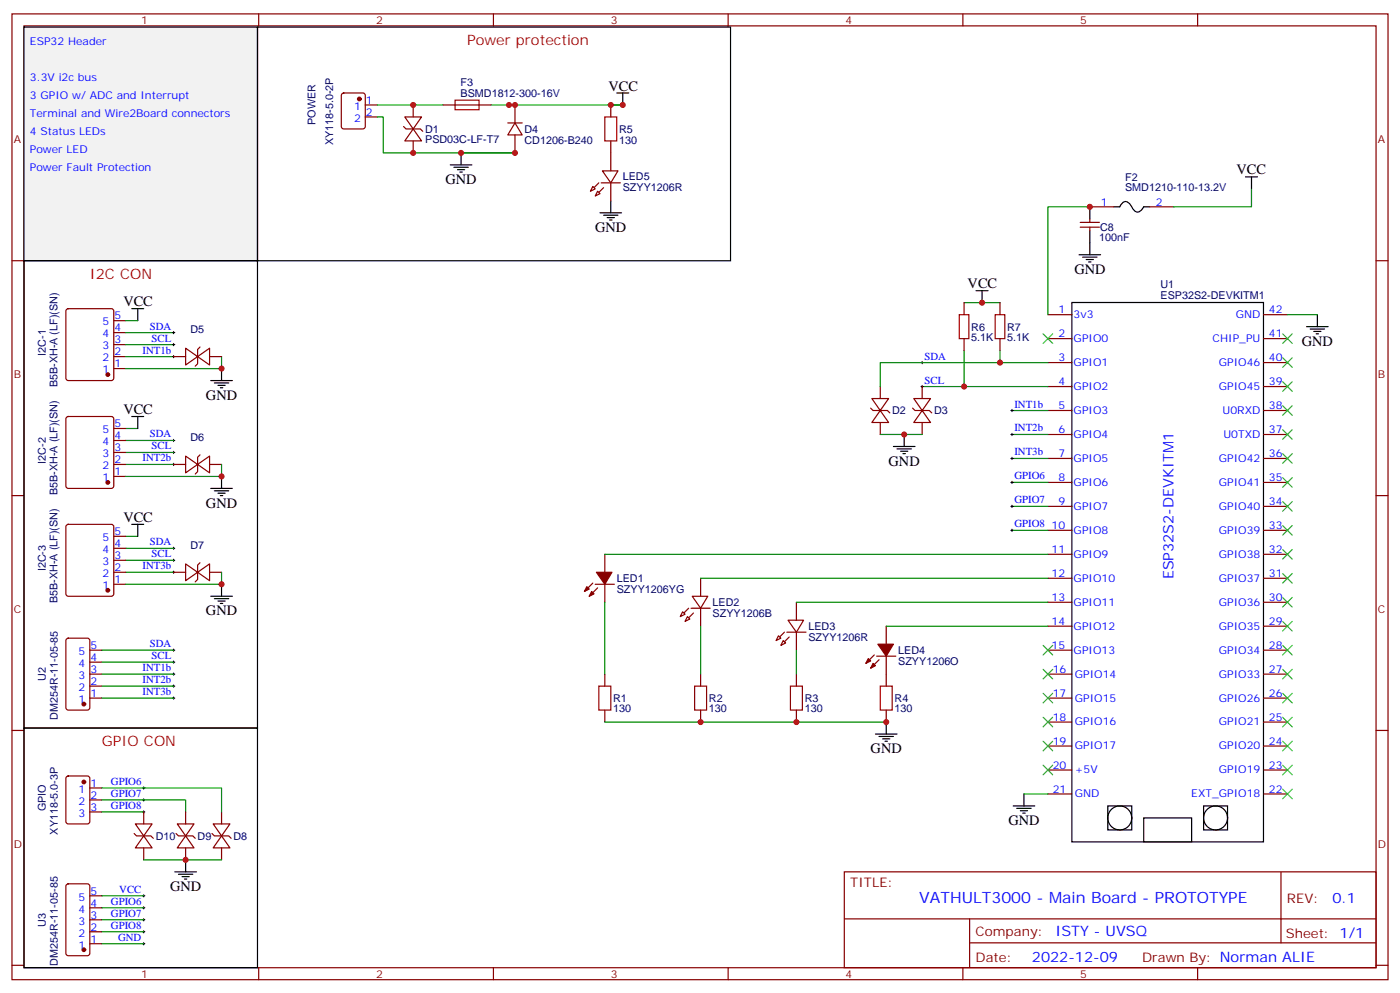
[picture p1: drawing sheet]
<svg xmlns="http://www.w3.org/2000/svg" width="412mm" height="292mm" viewBox="0 0 412 292" stroke-linecap="round" stroke-linejoin="round" font-family="sans-serif">
<g fill="none" stroke="#870000" stroke-width=".35">
<path d="M3.5 4.1h405.4v284.3h-405.4zM7.1 7.6h398.2v277.3h-398.2zM76.2 4.1v3.5M145.3 4.1v3.5M214.5 4.1v3.5M283.6 4.1v3.5M352.8 4.1v3.5M3.5 76.8h3.6M405.3 76.8h3.6M3.5 145.9h3.6M405.3 145.9h3.6M3.5 215.1h3.6"/>
<path d="M405.3 215.1h3.6M248.7 256.7h156.6v28.2h-156.6zM377.3 256.7v20.9M248.7 270.5h156.5M285.6 277.6h119.6M285.6 270.5v14.1M3.5 284.2h3.6M76.2 284.9v3.5M145.3 284.9v3.5M214.5 284.9v3.5M283.6 284.9v3.5M352.8 284.9v3.5"/>
<path d="M405.3 284.2h3.6"/>
</g>
<path d="M7.1 8h68.7v68.8h-68.7z" fill="#f2f2f2" stroke="#000" stroke-width=".35"/>
<g fill="none" stroke="#000" stroke-width=".35">
<path d="M321 60.9v3.5M321 67.9v3.6M315.7 89.1h56.5v158.8h-56.5zM326.3 237.3h7.1v7h-7.1zM354.5 237.3h7.1v7h-7.1zM336.9 240.8h14.1v7.1h-14.1z"/>
<circle cx="329.8" cy="240.8" r="3.5"/>
<circle cx="358.1" cy="240.8" r="3.5"/>
</g>
<g fill="none" stroke="#870000" stroke-width=".35">
<path d="M318.2 66.9h5.6M318.2 65.5h5.6M321 64.4v1.1M321 66.9v1M308.7 99.7h7M308.7 92.6h7M372.2 99.7h7M372.2 92.6h7M308.7 113.8h7M308.7 106.8h7M372.2 113.8h7M372.2 106.8h7"/>
<path d="M308.7 135h7M308.7 127.9h7M308.7 120.9h7M372.2 135h7M372.2 127.9h7M372.2 120.9h7M308.7 156.1h7M308.7 149.1h7M308.7 142h7M372.2 156.1h7M372.2 149.1h7M372.2 142h7"/>
<path d="M174.6 171.7l-2.4 2.4M175.3 172h5.7M176 173.1l-2.4 2.4M178.2 163.2v5.3M178.2 172v5.3M308.7 177.3h7M308.7 170.3h7M308.7 163.2h7M372.2 177.3h7M372.2 170.3h7M372.2 163.2h7M308.7 191.4h7"/>
<path d="M308.7 184.4h7M308.7 198.5h7M372.2 191.4h7M372.2 184.4h7M372.2 198.5h7M308.7 205.5h7M308.7 212.6h7M308.7 219.6h7M372.2 205.5h7M372.2 212.6h7M372.2 219.6h7M308.7 226.7h7"/>
<path d="M308.7 233.8h7M372.2 226.7h7M372.2 233.8h7"/>
</g>
<g fill="#870000" stroke="#870000" stroke-width=".35">
<path d="M174.3 174.1l.7 .7-1.4 .7z"/>
<path d="M172.9 172.7l.7 .7-1.4 .7z"/>
<path d="M175.7 168.5h4.6l-2.1 3.5z"/>
</g>
<path d="M232.1 182.6h4.6l-2.1 3.5z" fill="#fff" stroke="#870000" stroke-width=".35"/>
<path d="M231.8 186.1h5.6z" fill="#f00" stroke="#870000" stroke-width=".35"/>
<g fill="#870000" stroke="#870000" stroke-width=".35">
<path d="M231.1 186.1l-1.4 1.4z"/>
<path d="M232.5 187.5l-1.4 1.4z"/>
</g>
<g fill="#fff" stroke="#870000" stroke-width=".35">
<path d="M229.3 187.2l.7 .7-1.4 .7z"/>
<path d="M230.7 188.6l.7 .7-1.4 .7z"/>
</g>
<path d="M234.6 177.3v5.3M234.6 186.1v5.3" fill="none" stroke="#870000" stroke-width=".35"/>
<path d="M203.9 175.5h4.6l-2.1 3.6z" fill="#fff" stroke="#870000" stroke-width=".35"/>
<path d="M203.6 179.1h5.6z" fill="#f00" stroke="#870000" stroke-width=".35"/>
<g fill="#870000" stroke="#870000" stroke-width=".35">
<path d="M202.8 179.1l-1.4 1.4z"/>
<path d="M204.3 180.5l-1.5 1.4z"/>
</g>
<g fill="#fff" stroke="#870000" stroke-width=".35">
<path d="M201.1 180.1l.7 .7-1.4 .7z"/>
<path d="M202.5 181.5l.7 .7-1.4 .8z"/>
</g>
<g fill="none" stroke="#870000" stroke-width=".35">
<path d="M100.8 27.6l.4-.2h5.7l.6 .4 .1 9.5-.5 .6-5.9 .1-.6-.5-.1-9.4zM107.6 30.9h3.5M107.6 34.4h3.5M149.6 36.2h4.2M151.7 36.2l2.1 3.5h-4.2zM151.7 30.9v5.3M151.7 39.7v5.3M179.9 30.9v3.5M179.9 41.5v3.5M19.6 91.1l.5-.2h12.7l.7 .4v20l-.4 .7h-13l-.6-.4-.1-20zM33.5 97.9h3.5M33.5 94.4h3.5"/>
<path d="M33.5 108.5h3.5M33.5 105h3.5M33.5 101.5h3.5M19.6 122.8l.5-.2h12.7l.7 .5v20l-.4 .6-13 .1-.6-.5-.1-20zM33.5 136.7h3.5M33.5 133.2h3.5M33.5 129.7h3.5M33.5 126.2h3.5M19.6 154.6l.5-.2h12.7l.7 .4v20l-.4 .7h-13l-.6-.4-.1-20zM33.5 140.3h3.5M33.5 157.9h3.5M33.5 172h3.5"/>
<path d="M33.5 168.5h3.5M33.5 165h3.5M33.5 161.4h3.5M206.4 170.3v5.2M206.4 179.1v5.3M178.2 198.5v3.5M206.4 198.5v3.5M234.6 198.5v3.5M257.5 192.8l-2.4 2.5M258.2 193.2h5.7M258.9 194.2l-2.4 2.5M261.1 184.4v5.3"/>
<path d="M261.1 193.2v8.8M178.2 209.1v3.5M206.4 209.1v3.5M234.6 209.1v3.5M261.1 209.1v3.5M19.6 228.7l.5-.2h5.7l.6 .4 .1 13-.5 .6-5.9 .1-.6-.5-.1-12.9zM26.5 232h3.5M26.5 235.5h3.5M26.5 239h3.5"/>
</g>
<g fill="#870000" stroke="#870000" stroke-width=".35">
<path d="M258.6 189.7h4.6l-2.1 3.5z"/>
<path d="M255.8 193.9l.7 .7-1.4 .7z"/>
<path d="M257.2 195.3l.7 .7-1.4 .7z"/>
<circle cx="31.7" cy="110.3" r=".53"/>
<circle cx="24.7" cy="230.2" r=".53"/>
<circle cx="105.8" cy="29.1" r=".53"/>
<circle cx="31.7" cy="142" r=".53"/>
<circle cx="31.7" cy="173.8" r=".53"/>
</g>
<path d="M178.2 34.4h3.5v7.1h-3.5zM176.4 202h3.5v7.1h-3.5zM204.6 202h3.5v7.1h-3.5zM232.8 202h3.6v7.1h-3.6zM259.3 202h3.5v7.1h-3.5z" fill="none" stroke="#a10000" stroke-width=".35"/>
<g fill="none" stroke="#000" stroke-width=".35">
<path d="M181.7 27.4h3.5M183.4 27.4v3.5M132.6 48.5h6.4M133.7 49.2h4.2M134.8 50h2.1M135.5 50.7h.7M135.8 45v3.5M179.9 59.1v3.6M366.9 52.1h3.5M368.7 52.1v3.5M176.7 62.7h6.4M177.8 63.4h4.2"/>
<path d="M178.9 64.1h2.1M179.6 64.8h.7M317.9 75h6.3M318.9 75.7h4.2M320 76.4h2.1M320.7 77.1h.7M321 71.5v3.5M38.8 90.9h3.5M40.6 90.9v3.5M287.5 85.6h3.5M289.3 85.6v3.5M62.1 112h6.3"/>
<path d="M63.1 112.7h4.3M64.2 113.5h2.1M64.9 114.2h.7M65.3 108.5v3.5M38.8 122.6h3.5M40.6 122.6v3.6M38.8 154.4h3.5M40.6 154.4v3.5M62.1 143.8h6.3M63.1 144.5h4.3M64.2 145.2h2.1M64.9 145.9h.7"/>
<path d="M65.3 140.3v3.5M62.1 175.5h6.3M63.1 176.2h4.3M64.2 177h2.1M64.9 177.7h.7M65.3 172v3.5M7.1 214.3h68.7v70.6h-68.7z"/>
</g>
<g fill="none" stroke="#008700" stroke-width=".35">
<path d="M111.1 34.4h1.8v10.6h38.8M144.6 30.9h38.8h-3.5M37 94.4h3.6M37 97.9h14.2M284 89.1h10.6M37 101.5h14.2M37 105h14.2M65.3 105v3.5h-28.3M271.6 113.8h37.1M284 103.2v10.6M294.6 103.2v3.6M37 136.7h14.2"/>
<path d="M37 133.2h14.2M37 129.7h14.2M37 126.2h3.6M298.1 120.9h10.6M298.1 127.9h10.6M298.1 135h10.6M37 157.9h3.6M298.1 142h10.6M298.1 149.1h10.6M298.1 156.1h10.6M37 168.5h14.2M37 165h14.2"/>
<path d="M37 161.4h14.2M30 235.5h24.7v3.5M30 239h12.3"/>
</g>
<g fill="none" stroke="#000" stroke-width=".29">
<path d="M50.8 97.9h.7M51.2 97.6v.7M50.8 101.5h.7M50.8 105h.7M51.2 101.1v.7M51.2 104.6v.7M271.3 106.8h.7M271.3 113.8h.7M271.6 106.4v.7M271.6 113.5v.7M50.8 136.7h.7M50.8 133.2h.7"/>
<path d="M50.8 129.7h.7M51.2 129.3v.7M51.2 132.9v.7M51.2 136.4v.7M297.7 120.9h.7M297.7 127.9h.7M297.7 135h.7M298.1 120.5v.7M298.1 127.6v.7M298.1 134.6v.7M297.7 142h.7M297.7 149.1h.7"/>
<path d="M297.7 156.1h.7M298.1 141.7v.7M298.1 148.7v.7M298.1 155.8v.7M50.8 168.5h.7M50.8 165h.7M50.8 161.4h.7M51.2 161.1v.7M51.2 164.6v.7M51.2 168.1v.7M42 239h.7M42 235.5h.7"/>
<path d="M42 232h.7M42.3 231.6v.7M42.3 235.2v.7M42.3 238.7v.7"/>
</g>
<path d="M177.4 50.3h4.6l-2.1 3.5z" fill="#fff" stroke="#870000" stroke-width=".35"/>
<path d="M177.1 53.8h5.6z" fill="#f00" stroke="#870000" stroke-width=".35"/>
<g fill="#870000" stroke="#870000" stroke-width=".35">
<path d="M176.4 53.8l-1.4 1.4z"/>
<path d="M177.8 55.2l-1.4 1.5z"/>
</g>
<g fill="#fff" stroke="#870000" stroke-width=".35">
<path d="M174.6 54.9l.7 .7-1.4 .7z"/>
<path d="M176 56.3l.7 .7-1.4 .7z"/>
</g>
<g fill="none" stroke="#870000" stroke-width=".35">
<path d="M118.9 37.3l.7 .7h4.2l.7 .7M119.2 34.4h5l-2.5 3.6zM121.7 38l2.5 3.5h-5zM121.7 30.9v3.5M130.5 30.9h14.1M121.7 41.5v3.5M179.9 45v5.3M179.9 53.8v5.3M321 60.9h7.1M338.7 60.9h7M284 89.1v3.5M284 99.7v3.5"/>
<path d="M294.6 89.1v3.5M294.6 99.7v3.5M51.2 105h3.5M54.7 102.5l3.5 2.5-3.5 2.5zM58.2 105l3.5-2.5v5zM58.9 102.2l-.7 .7v4.2l-.7 .7M61.7 105h3.6M256.8 117.3h5l-2.5 3.6zM259.3 113.8v3.5M269.2 117.3h4.9l-2.5 3.6zM271.6 113.8v3.5M51.2 136.7h3.5"/>
<path d="M54.7 134.3l3.5 2.4-3.5 2.5zM58.2 136.7l3.5-2.4v4.9zM58.9 133.9l-.7 .7v4.3l-.7 .7M61.7 136.7h3.6M256.5 120.2l.7 .7h4.2l.7 .7M259.3 120.9l2.5 3.5h-5zM259.3 124.4v3.5M268.8 120.2l.7 .7h4.3l.7 .7M271.6 120.9l2.5 3.5h-4.9zM271.6 124.4v3.5M51.2 168.5h3.5M54.7 166l3.5 2.5-3.5 2.5z"/>
<path d="M58.2 168.5l3.5-2.5v5zM58.9 165.7l-.7 .7v4.2l-.7 .7M61.7 168.5h3.6M19.6 188.1l.5-.2h5.7l.6 .4 .1 20.1-.5 .6-5.9 .1-.6-.5-.1-20zM26.5 198.5h3.5M26.5 194.9h3.5M26.5 191.4h3.5M26.5 205.5h3.5M26.5 202h3.5M42.3 239v3.6M54.7 239v3.6M65.3 239v3.6"/>
<path d="M39.5 245.4l.7 .7h4.2l.8 .7M39.9 242.6h4.9l-2.5 3.5zM42.3 246.1l2.5 3.5h-4.9zM42.3 249.6v3.6M51.9 245.4l.7 .7h4.2l.7 .7M52.2 242.6h4.9l-2.4 3.5zM54.7 246.1l2.4 3.5h-4.9zM54.7 249.6v3.6M62.4 245.4l.7 .7h4.3l.7 .7M62.8 242.6h4.9l-2.4 3.5zM65.3 246.1l2.4 3.5h-4.9zM65.3 249.6v3.6"/>
<path d="M19.6 260.4l.5-.2h5.7l.6 .4 .1 20.1-.5 .6-5.9 .1-.6-.5-.1-20zM26.5 277.8h3.5M26.5 274.3h3.5M26.5 270.8h3.5M26.5 267.3h3.5M26.5 263.7h3.5"/>
</g>
<g fill="none" stroke="#008700" stroke-width=".35">
<path d="M111.1 30.9h19.4M149.9 30.9h1.8M135.8 45h15.9M368.7 55.6v5.3h-23M321 60.9h-12.3v31.7M379.2 92.6h8.9M308.7 106.8h-49.4v7M65.3 136.7v3.6h-28.3M259.3 127.9h12.3M65.3 168.5v3.5h-28.3M178.2 177.3v21.2M178.2 163.2h130.5"/>
<path d="M206.4 170.3h102.3M234.6 177.3h74.1M30 191.4h21.2M30 194.9h21.2M30 198.5h21.2M206.4 184.4v14.1M234.6 191.4v7.1M261.1 184.4h47.6M30 202h21.2M30 205.5h21.2M178.2 212.6h82.9M30 232h35.3v7"/>
<path d="M301.6 233.8h7.1M42.3 253.2h23M30 277.8h12.3M30 274.3h12.3M30 270.8h12.3M30 267.3h12.3M30 263.7h12.3"/>
</g>
<g fill="none" stroke="#000" stroke-width=".35">
<path d="M75.8 8h139.4v68.8h-139.4zM7.1 76.8h68.7v137.5h-68.7zM328.1 60.9h1.7l.6-.9a1.56 1.56 0 0 1 2.7 .5l.2 .3a2.13 2.13 0 0 0 2.3 1.5l1.3-1.4h1.8M384.9 96.2h6.3M385.9 96.9h4.3M387 97.6h2.1M387.7 98.3h.7M388.1 92.6v3.6M263.2 131.4h6.3M264.2 132.2h4.3M265.3 132.9h2.1M266 133.6h.7"/>
<path d="M266.3 127.9v3.5M257.9 216.1h6.3M258.9 216.8h4.3M260 217.5h2.1M260.7 218.2h.7M261.1 212.6v3.5M298.4 237.3h6.4M299.5 238h4.2M300.6 238.7h2.1M301.3 239.4h.7M301.6 233.8v3.5M51.5 256.7h6.4"/>
<path d="M52.6 257.4h4.2M53.6 258.1h2.1M54.3 258.8h.7M54.7 253.2v3.5"/>
</g>
<g fill="#870000" stroke="#870000" stroke-width=".35">
<circle cx="24.7" cy="207.3" r=".53"/>
<circle cx="24.7" cy="279.6" r=".53"/>
</g>
<g fill="none" stroke="#000" stroke-width=".29">
<path d="M50.8 191.4h.7M50.8 194.9h.7M50.8 198.5h.7M51.2 191.1v.7M51.2 194.6v.7M51.2 198.1v.7M50.8 205.5h.7M50.8 202h.7M51.2 201.6v.8M51.2 205.2v.7M42 263.7h.7M42 277.8h.7"/>
<path d="M42 267.3h.7M42 270.8h.7M42 274.3h.7M42.3 263.4v.7M42.3 266.9v.7M42.3 270.4v.7M42.3 274v.7M42.3 277.5v.7"/>
</g>
<g fill="none" stroke="#3c3" stroke-width=".35">
<path d="M307.3 98.3l2.8 2.8M310.1 98.3l-2.8 2.8M377.8 98.3l2.8 2.8M380.6 98.3l-2.8 2.8M377.8 119.5l2.8 2.8M377.8 112.4l2.8 2.8M377.8 105.3l2.8 2.9M380.6 119.5l-2.8 2.8M380.6 112.4l-2.8 2.8M380.6 105.3l-2.8 2.9M377.8 133.6l2.8 2.8M377.8 126.5l2.8 2.8"/>
<path d="M380.6 126.5l-2.8 2.8M380.6 133.6l-2.8 2.8M377.8 154.7l2.8 2.9M377.8 147.7l2.8 2.8M377.8 140.6l2.8 2.8M380.6 147.7l-2.8 2.8M380.6 154.7l-2.8 2.9M380.6 140.6l-2.8 2.8M377.8 175.9l2.8 2.8M377.8 168.8l2.8 2.9M377.8 161.8l2.8 2.8M380.6 175.9l-2.8 2.8"/>
<path d="M380.6 168.8l-2.8 2.9M380.6 161.8l-2.8 2.8M307.3 190l2.8 2.8M307.3 197.1l2.8 2.8M310.1 190l-2.8 2.8M310.1 197.1l-2.8 2.8M377.8 197.1l2.8 2.8M377.8 190l2.8 2.8M377.8 183l2.8 2.8M380.6 197.1l-2.8 2.8M380.6 190l-2.8 2.8M380.6 183l-2.8 2.8"/>
<path d="M307.3 204.1l2.8 2.8M307.3 211.2l2.8 2.8M307.3 218.2l2.8 2.9M310.1 204.1l-2.8 2.8M310.1 211.2l-2.8 2.8M310.1 218.2l-2.8 2.9M377.8 218.2l2.8 2.9M377.8 211.2l2.8 2.8M377.8 204.1l2.8 2.8M380.6 218.2l-2.8 2.9M380.6 211.2l-2.8 2.8M380.6 204.1l-2.8 2.8"/>
<path d="M307.3 225.3l2.8 2.8M310.1 225.3l-2.8 2.8M377.8 232.3l2.8 2.9M377.8 225.3l2.8 2.8M380.6 232.3l-2.8 2.9M380.6 225.3l-2.8 2.8"/>
</g>
<path d="M134.1 29.5h7v2.8h-7zM282.6 92.6h2.8v7.1h-2.8zM293.2 92.6h2.8v7.1h-2.8z" fill="none" stroke="#a10000" stroke-width=".35"/>
<g fill="#c00">
<circle cx="289.3" cy="89.1" r=".88"/>
<circle cx="284" cy="113.8" r=".88"/>
<circle cx="234.6" cy="212.6" r=".88"/>
<circle cx="206.4" cy="212.6" r=".88"/>
<circle cx="261.1" cy="212.6" r=".88"/>
<circle cx="135.8" cy="45" r=".88"/>
<circle cx="121.7" cy="45" r=".88"/>
<circle cx="151.7" cy="30.9" r=".88"/>
<circle cx="151.7" cy="45" r=".88"/>
<circle cx="179.9" cy="30.9" r=".88"/>
<circle cx="183.4" cy="30.9" r=".88"/>
<circle cx="294.6" cy="106.8" r=".88"/>
<circle cx="321" cy="60.9" r=".88"/>
<circle cx="65.3" cy="108.5" r=".88"/>
<circle cx="65.3" cy="140.3" r=".88"/>
<circle cx="54.7" cy="253.2" r=".88"/>
<circle cx="65.3" cy="172" r=".88"/>
<circle cx="121.7" cy="30.9" r=".88"/>
<circle cx="266.3" cy="127.9" r=".88"/>
<circle cx="149.9" cy="30.9" r=".88"/>
</g>
<text font-size="4.6" fill="#00f" x="270.8" y="265.7">VATHULT3000 - Main Board - PROTOTYPE</text>
<g font-size="4.2" fill="#f00">
<text x="137.6" y="13.3">Power protection</text>
<text x="26.5" y="82.1">I2C CON</text>
<text x="30" y="219.6">GPIO CON</text>
</g>
<g font-size="4.2">
<text x="179.2" y="26.7">VCC</text>
<text x="364.3" y="51.4">VCC</text>
<text x="131.2" y="54.2">GND</text>
<text x="175.3" y="68.3">GND</text>
<text x="316.5" y="80.6">GND</text>
<text x="285" y="84.9">VCC</text>
<text x="36.3" y="90.2">VCC</text>
<text x="383.5" y="101.8">GND</text>
<text x="60.7" y="117.7">GND</text>
<text x="36.3" y="121.9">VCC</text>
<text x="261.8" y="137.1">GND</text>
<text x="60.7" y="149.4">GND</text>
<text x="36.3" y="153.7">VCC</text>
<text x="60.7" y="181.2">GND</text>
<text x="256.5" y="221.8">GND</text>
<text x="297" y="242.9">GND</text>
<text x="50.1" y="262.3">GND</text>
</g>
<g font-size="4.2" fill="#00f">
<text x="345.7" y="170.6" transform="rotate(-90 345.7 170.6)">ESP32S2-DEVKITM1</text>
<text x="392.5" y="265.9">0.1</text>
<text x="310.9" y="275.5">ISTY - UVSQ</text>
<text x="304" y="283.3">2022-12-09</text>
</g>
<g font-size="3.9" fill="#800">
<text x="250.5" y="261.3">TITLE:</text>
<text x="379.1" y="265.9">REV:</text>
<text x="287.4" y="275.5">Company:</text>
<text x="378.7" y="276.1">Sheet: 1/1</text>
<text x="287.4" y="283.1">Date:</text>
<text x="336.4" y="283.2">Drawn By: Norman ALIE</text>
</g>
<g font-size="3.2" fill="#800">
<text x="41.6" y="7.1">1</text>
<text x="110.8" y="7.1">2</text>
<text x="179.9" y="7.1">3</text>
<text x="249.1" y="7.1">4</text>
<text x="318.2" y="7.1">5</text>
<text x="4.1" y="42.2">A</text>
<text x="405.9" y="42.2">A</text>
<text x="4.1" y="111.3">B</text>
<text x="405.9" y="111.3">B</text>
<text x="4.1" y="180.5">C</text>
<text x="405.9" y="180.5">C</text>
<text x="4.1" y="249.6">D</text>
<text x="405.9" y="249.6">D</text>
<text x="41.6" y="287.9">1</text>
<text x="110.8" y="287.9">2</text>
<text x="179.9" y="287.9">3</text>
<text x="249.1" y="287.9">4</text>
<text x="318.2" y="287.9">5</text>
</g>
<g font-size="3.2" fill="#00f">
<text x="8.8" y="13.3">ESP32 Header</text>
<text x="8.8" y="23.8">3.3V i2c bus</text>
<text x="8.8" y="29.1">3 GPIO w/ ADC and Interrupt</text>
<text x="8.8" y="34.4">Terminal and Wire2Board connectors</text>
<text x="104.3" y="32.3">1</text>
<text x="104.3" y="35.8">2</text>
<text x="107.8" y="30.6">1</text>
<text x="107.8" y="34.1">2</text>
<text x="8.8" y="39.7">4 Status LEDs</text>
<text x="8.8" y="45">Power LED</text>
<text x="8.8" y="50.3">Power Fault Protection</text>
<text x="324.3" y="60.5">1</text>
<text x="340.4" y="60.5">2</text>
<text x="30.2" y="95.8">5</text>
<text x="33.7" y="94.1">5</text>
<text x="311.8" y="92.2">1</text>
<text x="316.3" y="93.6">3v3</text>
<text x="364" y="93.6">GND</text>
<text x="373.8" y="92.2">42</text>
<text x="30.2" y="99.3">4</text>
<text x="33.7" y="101.1">3</text>
<text x="33.7" y="97.6">4</text>
<text x="44.1" y="97">SDA</text>
<text x="44.7" y="100.6">SCL</text>
<text x="311.8" y="99.3">2</text>
<text x="316.3" y="100.7">GPIO0</text>
<text x="357.2" y="100.7">CHIP_PU</text>
<text x="373.8" y="99.3">41</text>
<text x="30.2" y="106.4">2</text>
<text x="30.2" y="102.9">3</text>
<text x="33.7" y="104.6">2</text>
<text x="42" y="104.1">INT1b</text>
<text x="272.3" y="105.9">SDA</text>
<text x="311.8" y="106.3">3</text>
<text x="316.3" y="107.8">GPIO1</text>
<text x="359.1" y="107.8">GPIO46</text>
<text x="373.8" y="106.3">40</text>
<text x="30.2" y="109.9">1</text>
<text x="33.7" y="108.2">1</text>
<text x="272.3" y="112.9">SCL</text>
<text x="311.8" y="113.4">4</text>
<text x="373.8" y="113.4">39</text>
<text x="298.8" y="120">INT1b</text>
<text x="316.3" y="114.8">GPIO2</text>
<text x="359.1" y="114.8">GPIO45</text>
<text x="33.7" y="125.8">5</text>
<text x="311.8" y="120.5">5</text>
<text x="316.3" y="121.9">GPIO3</text>
<text x="360.1" y="121.9">U0RXD</text>
<text x="373.8" y="120.5">38</text>
<text x="30.2" y="131.1">4</text>
<text x="30.2" y="127.6">5</text>
<text x="33.7" y="129.3">4</text>
<text x="44.1" y="128.8">SDA</text>
<text x="298.8" y="127">INT2b</text>
<text x="311.8" y="127.5">6</text>
<text x="316.3" y="128.9">GPIO4</text>
<text x="360.4" y="128.9">U0TXD</text>
<text x="373.8" y="127.5">37</text>
<text x="30.2" y="134.6">3</text>
<text x="33.7" y="136.4">2</text>
<text x="33.7" y="132.9">3</text>
<text x="42" y="135.9">INT2b</text>
<text x="44.7" y="132.3">SCL</text>
<text x="298.8" y="134.1">INT3b</text>
<text x="311.8" y="134.6">7</text>
<text x="316.3" y="136">GPIO5</text>
<text x="359.1" y="136">GPIO42</text>
<text x="373.8" y="134.6">36</text>
<text x="30.2" y="141.7">1</text>
<text x="30.2" y="138.1">2</text>
<text x="33.7" y="139.9">1</text>
<text x="298.8" y="141.1">GPIO6</text>
<text x="311.8" y="141.6">8</text>
<text x="316.3" y="143">GPIO6</text>
<text x="359.1" y="143">GPIO41</text>
<text x="373.8" y="141.6">35</text>
<text x="298.8" y="148.2">GPIO7</text>
<text x="311.8" y="148.7">9</text>
<text x="373.8" y="148.7">34</text>
<text x="298.8" y="155.3">GPIO8</text>
<text x="309.8" y="155.7">10</text>
<text x="316.3" y="150.1">GPIO7</text>
<text x="359.1" y="150.1">GPIO40</text>
<text x="373.8" y="155.7">33</text>
<text x="30.2" y="159.3">5</text>
<text x="33.7" y="161.1">4</text>
<text x="33.7" y="157.6">5</text>
<text x="44.1" y="160.5">SDA</text>
<text x="316.3" y="157.1">GPIO8</text>
<text x="359.1" y="157.1">GPIO39</text>
<text x="30.2" y="166.4">3</text>
<text x="30.2" y="162.8">4</text>
<text x="33.7" y="164.6">3</text>
<text x="42" y="167.6">INT3b</text>
<text x="44.7" y="164.1">SCL</text>
<text x="309.8" y="162.8">11</text>
<text x="316.3" y="164.2">GPIO9</text>
<text x="359.1" y="164.2">GPIO38</text>
<text x="373.8" y="162.8">32</text>
<text x="30.2" y="173.4">1</text>
<text x="30.2" y="169.9">2</text>
<text x="33.7" y="171.7">1</text>
<text x="33.7" y="168.1">2</text>
<text x="309.8" y="169.8">12</text>
<text x="316.3" y="171.3">GPIO10</text>
<text x="359.1" y="171.3">GPIO37</text>
<text x="373.8" y="169.8">31</text>
<text x="309.8" y="176.9">13</text>
<text x="316.3" y="178.3">GPIO11</text>
<text x="359.1" y="178.3">GPIO36</text>
<text x="373.8" y="176.9">30</text>
<text x="309.8" y="184">14</text>
<text x="316.3" y="185.4">GPIO12</text>
<text x="359.1" y="185.4">GPIO35</text>
<text x="373.8" y="184">29</text>
<text x="26.6" y="191.1">5</text>
<text x="44.1" y="190.5">SDA</text>
<text x="309.8" y="191">15</text>
<text x="373.8" y="191">28</text>
<text x="23.1" y="196.4">4</text>
<text x="23.1" y="192.8">5</text>
<text x="26.6" y="194.6">4</text>
<text x="42" y="197.6">INT1b</text>
<text x="44.7" y="194.1">SCL</text>
<text x="316.3" y="192.4">GPIO13</text>
<text x="359.1" y="192.4">GPIO34</text>
<text x="23.1" y="203.4">2</text>
<text x="23.1" y="199.9">3</text>
<text x="26.6" y="201.6">2</text>
<text x="26.6" y="198.1">3</text>
<text x="42" y="201.1">INT2b</text>
<text x="310.1" y="198.1">16</text>
<text x="316.6" y="199.5">GPIO14</text>
<text x="359.1" y="199.5">GPIO33</text>
<text x="373.8" y="198.1">27</text>
<text x="23.1" y="206.9">1</text>
<text x="26.6" y="205.2">1</text>
<text x="42" y="204.6">INT3b</text>
<text x="310.1" y="205.1">17</text>
<text x="316.6" y="206.5">GPIO15</text>
<text x="359.1" y="206.5">GPIO26</text>
<text x="373.8" y="205.1">26</text>
<text x="310.1" y="212.2">18</text>
<text x="316.6" y="213.6">GPIO16</text>
<text x="359.1" y="213.6">GPIO21</text>
<text x="373.8" y="212.2">25</text>
<text x="310.1" y="219.2">19</text>
<text x="316.6" y="220.6">GPIO17</text>
<text x="359.1" y="220.6">GPIO20</text>
<text x="373.8" y="219.2">24</text>
<text x="310.1" y="226.3">20</text>
<text x="316.6" y="227.7">+5V</text>
<text x="359.1" y="227.7">GPIO19</text>
<text x="373.8" y="226.3">23</text>
<text x="23.1" y="233.4">1</text>
<text x="26.6" y="231.6">1</text>
<text x="32.7" y="231.1">GPIO6</text>
<text x="310.1" y="233.3">21</text>
<text x="373.8" y="233.3">22</text>
<text x="23.1" y="236.9">2</text>
<text x="26.6" y="235.2">2</text>
<text x="26.6" y="238.7">3</text>
<text x="32.7" y="238.2">GPIO8</text>
<text x="32.7" y="234.6">GPIO7</text>
<text x="316.6" y="234.8">GND</text>
<text x="350.9" y="234.8">EXT_GPIO18</text>
<text x="23.1" y="240.5">3</text>
<text x="26.6" y="263.4">5</text>
<text x="35.2" y="262.9">VCC</text>
<text x="23.1" y="268.7">4</text>
<text x="23.1" y="265.1">5</text>
<text x="26.6" y="266.9">4</text>
<text x="32.7" y="266.4">GPIO6</text>
<text x="32.7" y="269.9">GPIO7</text>
<text x="23.1" y="275.7">2</text>
<text x="23.1" y="272.2">3</text>
<text x="26.6" y="274">2</text>
<text x="26.6" y="270.4">3</text>
<text x="32.7" y="273.4">GPIO8</text>
<text x="23.1" y="279.3">1</text>
<text x="26.6" y="277.5">1</text>
<text x="34.8" y="277">GND</text>
</g>
<g font-size="3.2" fill="#000080">
<text x="135.7" y="28.4">BSMD1812-300-16V</text>
<text x="135.7" y="25.3">F3</text>
<text x="92.9" y="36.8" transform="rotate(-90 92.9 36.8)">POWER</text>
<text x="125.2" y="39">D1</text>
<text x="154.5" y="39.1">D4</text>
<text x="182.4" y="39.1">R5</text>
<text x="98.2" y="42.8" transform="rotate(-90 98.2 42.8)">XY118-5.0-2P</text>
<text x="125.2" y="42.2">PSD03C-LF-T7</text>
<text x="154.5" y="42.3">CD1206-B240</text>
<text x="182.4" y="42.3">130</text>
<text x="183.4" y="53.1">LED5</text>
<text x="331.4" y="53.2">F2</text>
<text x="183.4" y="56.3">SZYY1206R</text>
<text x="331.4" y="56.2">SMD1210-110-13.2V</text>
<text x="323.8" y="70.9">100nF</text>
<text x="324" y="67.9">C8</text>
<text x="341.9" y="87.9">ESP32S2-DEVKITM1</text>
<text x="341.9" y="84.7">U1</text>
<text x="56.1" y="98">D5</text>
<text x="286.1" y="100.5">5.1K</text>
<text x="286.1" y="97.3">R6</text>
<text x="296.7" y="100.5">5.1K</text>
<text x="296.7" y="97.3">R7</text>
<text x="13.5" y="104.8" transform="rotate(-90 13.5 104.8)">I2C-1</text>
<text x="17" y="114" transform="rotate(-90 17 114)">B5B-XH-A (LF)(SN)</text>
<text x="262.8" y="121.9">D2</text>
<text x="275.2" y="121.9">D3</text>
<text x="56.1" y="129.7">D6</text>
<text x="13.5" y="136.5" transform="rotate(-90 13.5 136.5)">I2C-2</text>
<text x="17" y="145.8" transform="rotate(-90 17 145.8)">B5B-XH-A (LF)(SN)</text>
<text x="56.1" y="161.5">D7</text>
<text x="13.5" y="168.3" transform="rotate(-90 13.5 168.3)">I2C-3</text>
<text x="181.7" y="171.3">LED1</text>
<text x="17" y="177.5" transform="rotate(-90 17 177.5)">B5B-XH-A (LF)(SN)</text>
<text x="181.7" y="174.5">SZYY1206YG</text>
<text x="209.9" y="178.4">LED2</text>
<text x="209.9" y="181.5">SZYY1206B</text>
<text x="238.1" y="185.4">LED3</text>
<text x="238.1" y="188.6">SZYY1206R</text>
<text x="264.6" y="195.7">SZYY1206O</text>
<text x="264.6" y="192.5">LED4</text>
<text x="13.5" y="200.6" transform="rotate(-90 13.5 200.6)">U2</text>
<text x="180.6" y="209.8">130</text>
<text x="180.6" y="206.6">R1</text>
<text x="208.8" y="209.8">130</text>
<text x="208.8" y="206.6">R2</text>
<text x="237.1" y="209.8">130</text>
<text x="237.1" y="206.6">R3</text>
<text x="263.5" y="209.8">130</text>
<text x="263.5" y="206.6">R4</text>
<text x="17" y="212" transform="rotate(-90 17 212)">DM254R-11-05-85</text>
<text x="13.5" y="238.8" transform="rotate(-90 13.5 238.8)">GPIO</text>
<text x="17" y="245.7" transform="rotate(-90 17 245.7)">XY118-5.0-3P</text>
<text x="45.9" y="247.3">D10</text>
<text x="58.2" y="247.3">D9</text>
<text x="68.8" y="247.3">D8</text>
<text x="13.5" y="272.9" transform="rotate(-90 13.5 272.9)">U3</text>
<text x="17" y="284.3" transform="rotate(-90 17 284.3)">DM254R-11-05-85</text>
</g>
</svg>
